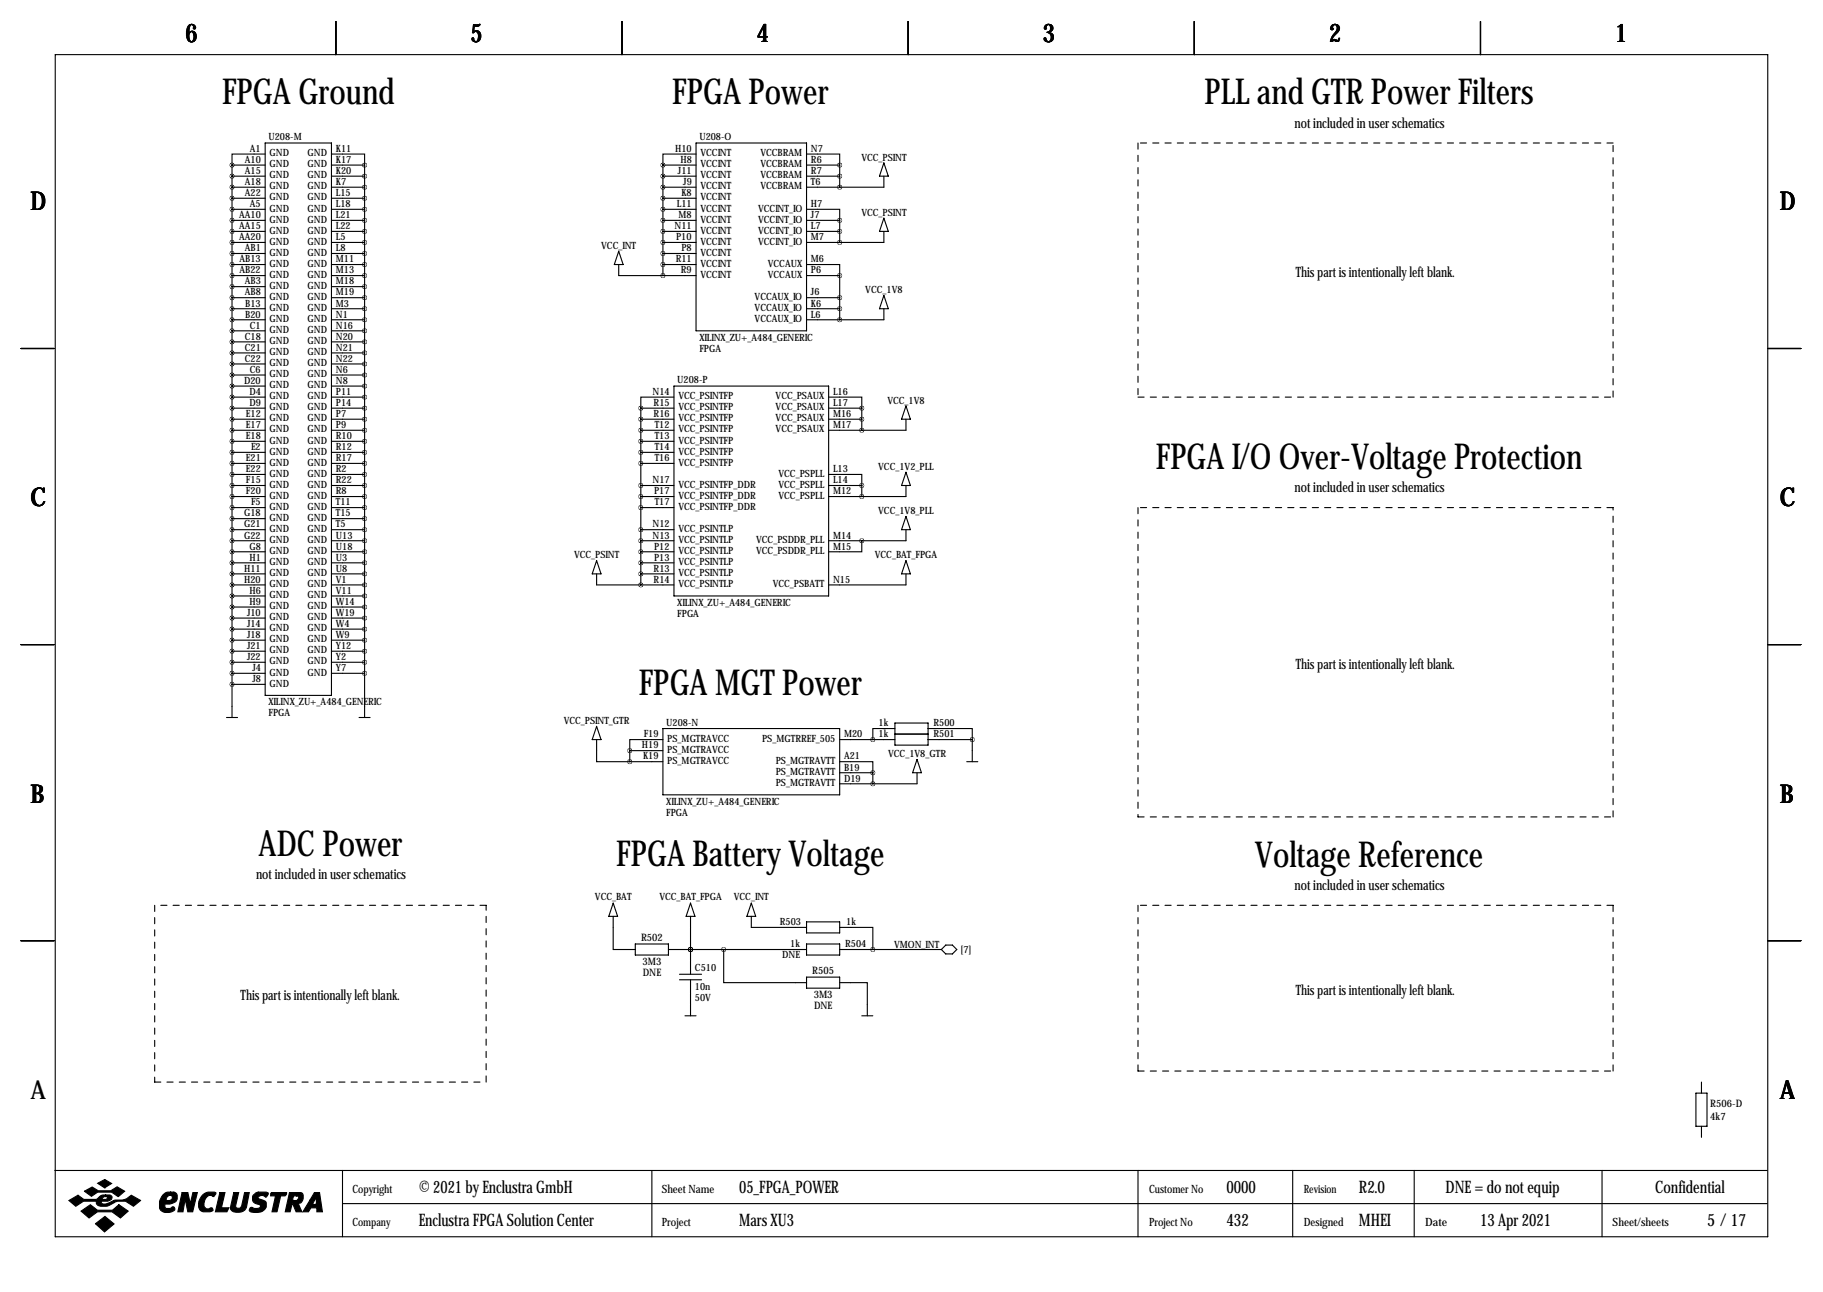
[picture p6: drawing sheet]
<svg xmlns="http://www.w3.org/2000/svg" width="419mm" height="297mm" viewBox="0 0 419 297" stroke-linecap="round" stroke-linejoin="round" font-family="sans-serif">
<g fill="none" stroke="#000" stroke-width=".25">
<path d="M12.7 12.6h393.7v271.7h-393.7zM77.2 4.9v7.7M143 4.9v7.7M208.8 4.9v7.7M274.6 4.9v7.7M340.4 4.9v7.7M53.3 38h7.7M53.3 38v127M61 35.4h-7.7v2.6M61 32.9h15.2v127h-15.2zM76.2 35.4h7.6v2.6M76.2 38h7.6"/>
<path d="M83.8 38v127M152.4 38h7.6M152.4 38v25.4M160 35.4h-7.6v2.6M160 32.9h25.4v43.2h-25.4zM185.4 35.4h7.6v2.6M185.4 38h7.6M193 38v5M203.2 37.5l1 3h-2zM53.3 40.5h7.7M53.3 43h7.7M53.3 45.6h7.7"/>
<path d="M53.3 48.1h7.7M53.3 50.7h7.7M53.3 53.2h7.7M53.3 55.7h7.7M53.3 58.3h7.7M76.2 40.5h7.6M76.2 43h7.6M76.2 45.6h7.6M76.2 48.1h7.6M76.2 50.7h7.6M76.2 53.2h7.6M76.2 55.7h7.6"/>
<path d="M76.2 58.3h7.6M142.2 57.8l1.1 3h-2.1zM152.4 40.5h7.6M152.4 43h7.6M152.4 45.6h7.6M152.4 48.1h7.6M152.4 50.7h7.6M152.4 53.2h7.6M152.4 55.7h7.6M152.4 58.3h7.6M185.4 48.1h7.6v2.6M185.4 40.5h7.6"/>
<path d="M185.4 50.7h7.6M185.4 53.2h7.6M193 50.7v5M203.2 40.5v2.5h-17.8M203.2 50.2l1 3h-2zM203.2 53.2v2.5h-17.8M53.3 60.8h7.7M53.3 63.4h7.7M53.3 65.9h7.7M53.3 68.4h7.7M53.3 71h7.7M53.3 73.5h7.7"/>
<path d="M53.3 76.1h7.7M53.3 78.6h7.7M76.2 60.8h7.6M76.2 63.4h7.6M76.2 65.9h7.6M76.2 68.4h7.6M76.2 71h7.6M76.2 73.5h7.6M76.2 76.1h7.6M76.2 78.6h7.6M142.2 60.8v2.6h17.8M152.4 60.8h7.6"/>
<path d="M185.4 60.8h7.6v2.6M185.4 63.4h7.6M185.4 68.4h7.6M185.4 71h7.6M193 63.4v10.1M203.2 67.9l1 3.1h-2zM203.2 71v2.5h-17.8M4.8 80.1h7.6M53.3 81.1h7.7M53.3 83.7h7.7M53.3 86.2h7.7M53.3 88.8h7.7"/>
<path d="M53.3 91.3h7.7M53.3 93.8h7.7M53.3 96.4h7.7M53.3 98.9h7.7M76.2 81.1h7.6M76.2 83.7h7.6M76.2 86.2h7.6M76.2 88.8h7.6M76.2 91.3h7.6M76.2 93.8h7.6M76.2 96.4h7.6M76.2 98.9h7.6"/>
<path d="M147.3 93.8h7.6M147.3 96.4h7.6M147.3 98.9h7.6M147.3 93.8v40.7M154.9 91.3h-7.6v2.5M154.9 88.8h35.6v48.2h-35.6zM190.5 91.3h7.6v2.5M190.5 93.8h7.6M190.5 96.4h7.6M198.1 93.8v5.1M208.3 93.3l1 3.1h-2zM208.3 96.4v2.5h-17.8"/>
<path d="M406.4 80.1h7.6M53.3 101.5h7.7M53.3 104h7.7M53.3 106.5h7.7M53.3 109.1h7.7M53.3 111.6h7.7M53.3 114.2h7.7M53.3 116.7h7.7M53.3 119.2h7.7M76.2 101.5h7.6M76.2 104h7.6M76.2 106.5h7.6"/>
<path d="M76.2 109.1h7.6M76.2 111.6h7.6M76.2 114.2h7.6M76.2 116.7h7.6M76.2 119.2h7.6M147.3 101.5h7.6M147.3 104h7.6M147.3 106.5h7.6M147.3 111.6h7.6M147.3 114.2h7.6M147.3 116.7h7.6M190.5 109.1h7.6v2.5"/>
<path d="M190.5 111.6h7.6M198.1 111.6v2.6M208.3 108.6l1 3h-2zM208.3 111.6v2.6h-17.8M208.3 118.7l1 3.1h-2zM53.3 121.8h7.7M53.3 124.3h7.7M53.3 126.9h7.7M53.3 129.4h7.7M53.3 131.9h7.7M53.3 134.5h7.7M53.3 137h7.7"/>
<path d="M53.3 139.6h7.7M76.2 121.8h7.6M76.2 124.3h7.6M76.2 126.9h7.6M76.2 129.4h7.6M76.2 131.9h7.6M76.2 134.5h7.6M76.2 137h7.6M76.2 139.6h7.6M137.2 128.9l1 3h-2.1zM137.2 131.9v2.6h17.7M147.3 121.8h7.6"/>
<path d="M147.3 124.3h7.6M147.3 126.9h7.6M147.3 129.4h7.6M147.3 131.9h7.6M198.1 124.3v2.6h-7.6M208.3 121.8v2.5h-17.8M208.3 128.9l1 3h-2zM208.3 131.9v2.6h-17.8M4.8 148.2h7.6M53.3 142.1h7.7M53.3 144.6h7.7M53.3 147.2h7.7"/>
<path d="M53.3 149.7h7.7M53.3 152.3h7.7M53.3 154.8h7.7M53.3 157.3h7.7M76.2 142.1h7.6M76.2 144.6h7.6M76.2 147.2h7.6M76.2 149.7h7.6M76.2 152.3h7.6M76.2 154.8h7.6M406.4 148.2h7.6M52.1 165h2.5"/>
<path d="M82.5 165h2.6M137.2 170v5.1h7.6M137.2 167l1 3h-2.1zM144.8 172.6h7.6M144.8 175.1h7.6M144.8 172.6v2.5M152.4 170h-7.6v2.6M152.4 167.5h40.6v15.2h-40.6zM193 175.1h7.7v2.6M193 170h12.7M193 177.7h7.7M200.7 177.7v2.5"/>
<path d="M205.7 167.5h-5v2.5M205.7 166.2h7.7v5.1h-7.7zM205.7 168.8h7.7M210.8 174.6l1 3.1h-2zM210.8 177.7v2.5h-17.8M213.4 167.5h10.1v2.5M213.4 170h10.1M222.2 175.1h2.6M223.5 170v5.1M4.8 216.3h7.6M141 210.7v7.6h5M141 207.6l1 3.1h-2z"/>
<path d="M146 217h7.7v2.6h-7.7zM153.7 218.3h31.7M158.7 218.3h.1M158.7 210.7v13.3M158.7 207.6l1.1 3.1h-2.1zM166.4 218.3v7.6h19M172.7 210.7v2.5h12.7M172.7 207.6l1 3.1h-2zM185.4 211.9h7.6v2.6h-7.6zM185.4 217h7.6v2.6h-7.6zM193 213.2h7.7v5.1M193 218.3h23.4"/>
<path d="M217.4 217.3h1.5l1.1 1-1.1 1h-1.5l-1-1zM406.4 216.3h7.6M156.2 224h5.1M156.2 225.3h5.1M157.5 233.5h2.5M158.7 225.3v8.2M185.4 224.6h7.6v2.6h-7.6zM193 225.9h6.4v7.6M198.1 233.5h2.6M389.9 251.3h2.5v7.6h-2.5zM391.2 248.8v2.5M391.2 258.9v2.6"/>
<path d="M12.6 269.1h393.7M78.7 269.1v15.2M78.7 276.7h327.6M149.9 269.1v15.2M261.6 269.1v15.2M297.2 269.1v15.2M325.1 269.1v15.2M368.3 269.1v15.2"/>
</g>
<g fill="#000" stroke="#000" stroke-width=".25">
<path d="M15.8 276l2.1-1.2 1.4 1h2.8l.3-.2a1.77 1.77 0 0 1 1.9-.9v.4l-.6 .2-.2 .5h.9l.3-.6-.4-.1v-.4h.9a.59 .59 0 0 1 .6 .7l-.2 .4-.8 .4h-1.4l-.1 .1 .1 .4a3.2 3.2 0 0 0 2.7-.7l.3-.1a4 4 0 0 0 3.8-1.1l2.1 1.2-1.6 1.3a4 4 0 0 0-5.5-.2 2.66 2.66 0 0 1-2.9-.2l-.1-.7h-3l-1.8 1.1zM19.4 273.9l1.8-1 1.4 .9h2.9l1.4-.9 1.8 1-1.5 1.2-1.5-1h-3.2l-1.5 .9zM22.5 272l1.6-.8 1.6 .9-1.6 1zM18.6 278.4l2.2-1.4 1.6 1.2h3.5l1.4-1.2 2.2 1.4-1.8 1.6-1.9-1.4h-3.4l-1.9 1.4zM37.4 274.7a1.75 1.75 0 0 1 1.8-.6v.7a.82 .82 0 0 0-.8 1.2h.6a.6 .6 0 0 0 .6-.5 .6 .6 0 0 0-.4-.7v-.7h.8l.5 .3a1.61 1.61 0 0 1 0 1.7 1.61 1.61 0 0 1-1.5 .7h-1v.9l.2 .1h.9l.7-.4 .4 .4a1.06 1.06 0 0 1-1.3 1 1.82 1.82 0 0 1-2.2-1.1 3.5 3.5 0 0 1 .7-3zM41.9 274.2h1.3l.5 2.6 .6-2.6h1.1l-1.1 4.4h-1.1l-.6-2.9-.5 2.9h-1.2zM46.7 274.6a2.78 2.78 0 0 1 2.9-.4l-.4 .9a1.32 1.32 0 0 0-2.1 .8l-.2 .8a.98 .98 0 0 0 1.1 1.2 .55 .55 0 0 1 .6-.2 .55 .55 0 0 1 .4 .6l-.7 .3-1.8-.1a1.79 1.79 0 0 1-.8-2.3zM50.5 274.2h1.2l-.8 3.5h1.7l-.4 .9h-2.7zM53.7 274.2h1.2l-.7 3.1a.73 .73 0 0 0 .7 .5 .73 .73 0 0 0 .7-.6l.6-3h1.1l-.7 3.4a2.28 2.28 0 0 1-3.6 .4v-.4zM58.3 274.7l.8-.6h2.1l.5 .2v.2l-.6 .7a.96 .96 0 0 0-1-.4 .96 .96 0 0 0-.8 .6l1.7 .8a1.71 1.71 0 0 1-.1 1.8 1.71 1.71 0 0 1-1.7 .8l-1.4-.2a.51 .51 0 0 1-.4-.7 .51 .51 0 0 1 .8-.2l1 .1a.52 .52 0 0 0 .6-.2 .52 .52 0 0 0-.2-.7 1.39 1.39 0 0 1-1.4-.6 1.39 1.39 0 0 1 .1-1.6zM62.2 274.4l.2-.2h3.5l-.1 .4-.3 .3h-1l-.8 3.7h-1.2l.8-3.7h-1.1zM66.5 274.2h1.7v.7h-.7l-.2 1.1h.9l.3-.3a.44 .44 0 0 0 .1-.5 .44 .44 0 0 0-.4-.3v-.7h1l.3 .2 .2 .3v.9a1.03 1.03 0 0 1-1.2 1l.9 2h-1.3l-.8-1.8h-.1l-.5 1.8h-1.1z"/>
<path d="M72.3 274.2h1.2l.6 4.4h-1.3v-.9h-1.3l-.6 .9h-1.3l1.7-2.7h1l-.4 .8 .2 .2h.4l.2-.2v-1.5l-.4 .7h-1zM21.9 281.3l2.2-1.6 2.1 1.7-2.2 1.8z"/>
</g>
<g fill="none" stroke="#000" stroke-width=".25" stroke-dasharray="1.4 1.4">
<path d="M261.6 32.9v58.4M370.8 32.9h-109.2M261.6 91.3h109.2M370.8 91.3v-58.4M261.6 116.7v71.1M370.8 116.7h-109.2M261.6 187.8h109.2M370.8 187.8v-71.1M35.6 208.1v40.7M111.8 208.1h-76.2M261.6 208.1v38.1M370.8 208.1h-109.2"/>
<path d="M35.6 248.8h76.2M111.8 248.8v-40.7M261.6 246.2h109.2M370.8 246.2v-38.1"/>
</g>
<path d="M53.3 154.8a.05 .05 0 0 0 .1 0 .05 .05 0 0 0-.1 0zM53.3 152.3a.05 .05 0 0 0 .1 0 .05 .05 0 0 0-.1 0zM53.3 149.7a.05 .05 0 0 0 .1 0 .05 .05 0 0 0-.1 0zM53.3 147.2a.05 .05 0 0 0 .1 0 .05 .05 0 0 0-.1 0zM53.3 157.3a.05 .05 0 0 0 .1 0 .05 .05 0 0 0-.1 0zM53.3 134.5a.05 .05 0 0 0 .1 0 .05 .05 0 0 0-.1 0zM53.3 131.9a.05 .05 0 0 0 .1 0 .05 .05 0 0 0-.1 0zM53.3 144.6a.05 .05 0 0 0 .1 0 .05 .05 0 0 0-.1 0zM53.3 142.1a.05 .05 0 0 0 .1 0 .05 .05 0 0 0-.1 0zM53.3 139.6a.05 .05 0 0 0 .1 0 .05 .05 0 0 0-.1 0zM53.3 137a.05 .05 0 0 0 .1 0 .05 .05 0 0 0-.1 0zM53.3 119.2a.05 .05 0 0 0 .1 0 .05 .05 0 0 0-.1 0zM53.3 116.7a.05 .05 0 0 0 .1 0 .05 .05 0 0 0-.1 0zM53.3 114.2a.05 .05 0 0 0 .1 0 .05 .05 0 0 0-.1 0zM53.3 111.6a.05 .05 0 0 0 .1 0 .05 .05 0 0 0-.1 0zM53.3 126.9a.05 .05 0 0 0 .1 0 .05 .05 0 0 0-.1 0zM53.3 124.3a.05 .05 0 0 0 .1 0 .05 .05 0 0 0-.1 0zM53.3 121.8a.05 .05 0 0 0 .1 0 .05 .05 0 0 0-.1 0zM53.3 98.9a.05 .05 0 0 0 .1 0 .05 .05 0 0 0-.1 0zM53.3 96.4a.05 .05 0 0 0 .1 0 .05 .05 0 0 0-.1 0zM53.3 93.8a.05 .05 0 0 0 .1 0 .05 .05 0 0 0-.1 0zM53.3 91.3a.05 .05 0 0 0 .1 0 .05 .05 0 0 0-.1 0zM53.3 109.1a.05 .05 0 0 0 .1 0 .05 .05 0 0 0-.1 0zM53.3 106.5a.05 .05 0 0 0 .1 0 .05 .05 0 0 0-.1 0zM53.3 104a.05 .05 0 0 0 .1 0 .05 .05 0 0 0-.1 0zM53.3 101.5a.05 .05 0 0 0 .1 0 .05 .05 0 0 0-.1 0zM53.3 78.6a.05 .05 0 0 0 .1 0 .05 .05 0 0 0-.1 0zM53.3 76.1a.05 .05 0 0 0 .1 0 .05 .05 0 0 0-.1 0zM53.3 88.8a.05 .05 0 0 0 .1 0 .05 .05 0 0 0-.1 0zM53.3 86.2a.05 .05 0 0 0 .1 0 .05 .05 0 0 0-.1 0zM53.3 83.7a.05 .05 0 0 0 .1 0 .05 .05 0 0 0-.1 0zM53.3 81.1a.05 .05 0 0 0 .1 0 .05 .05 0 0 0-.1 0zM53.3 129.4a.05 .05 0 0 0 .1 0 .05 .05 0 0 0-.1 0zM53.3 73.5a.05 .05 0 0 0 .1 0 .05 .05 0 0 0-.1 0zM53.3 71a.05 .05 0 0 0 .1 0 .05 .05 0 0 0-.1 0zM53.3 68.4a.05 .05 0 0 0 .1 0 .05 .05 0 0 0-.1 0zM53.3 65.9a.05 .05 0 0 0 .1 0 .05 .05 0 0 0-.1 0zM53.3 63.4a.05 .05 0 0 0 .1 0 .05 .05 0 0 0-.1 0zM53.3 60.8a.05 .05 0 0 0 .1 0 .05 .05 0 0 0-.1 0zM53.3 58.3a.05 .05 0 0 0 .1 0 .05 .05 0 0 0-.1 0zM53.3 55.7a.05 .05 0 0 0 .1 0 .05 .05 0 0 0-.1 0zM53.3 53.2a.05 .05 0 0 0 .1 0 .05 .05 0 0 0-.1 0zM53.3 50.7a.05 .05 0 0 0 .1 0 .05 .05 0 0 0-.1 0zM53.3 48.1a.05 .05 0 0 0 .1 0 .05 .05 0 0 0-.1 0zM53.3 45.6a.05 .05 0 0 0 .1 0 .05 .05 0 0 0-.1 0zM53.3 43a.05 .05 0 0 0 .1 0 .05 .05 0 0 0-.1 0zM53.3 40.5a.05 .05 0 0 0 .1 0 .05 .05 0 0 0-.1 0zM53.3 38a.05 .05 0 0 0 .1 0 .05 .05 0 0 0-.1 0zM83.8 91.3a.05 .05 0 0 0 .1 0 .05 .05 0 0 0-.1 0zM83.8 88.8a.05 .05 0 0 0 .1 0 .05 .05 0 0 0-.1 0zM83.8 86.2a.05 .05 0 0 0 .1 0 .05 .05 0 0 0-.1 0zM83.8 83.7a.05 .05 0 0 0 .1 0 .05 .05 0 0 0-.1 0zM83.8 101.5a.05 .05 0 0 0 .1 0 .05 .05 0 0 0-.1 0zM83.8 98.9a.05 .05 0 0 0 .1 0 .05 .05 0 0 0-.1 0zM83.8 96.4a.05 .05 0 0 0 .1 0 .05 .05 0 0 0-.1 0zM83.8 93.8a.05 .05 0 0 0 .1 0 .05 .05 0 0 0-.1 0zM83.8 111.6a.05 .05 0 0 0 .1 0 .05 .05 0 0 0-.1 0zM83.8 109.1a.05 .05 0 0 0 .1 0 .05 .05 0 0 0-.1 0zM83.8 106.5a.05 .05 0 0 0 .1 0 .05 .05 0 0 0-.1 0zM83.8 104a.05 .05 0 0 0 .1 0 .05 .05 0 0 0-.1 0zM83.8 121.8a.05 .05 0 0 0 .1 0 .05 .05 0 0 0-.1 0zM83.8 119.2a.05 .05 0 0 0 .1 0 .05 .05 0 0 0-.1 0zM83.8 116.7a.05 .05 0 0 0 .1 0 .05 .05 0 0 0-.1 0zM83.8 114.2a.05 .05 0 0 0 .1 0 .05 .05 0 0 0-.1 0zM83.8 124.3a.05 .05 0 0 0 .1 0 .05 .05 0 0 0-.1 0zM83.8 126.9a.05 .05 0 0 0 .1 0 .05 .05 0 0 0-.1 0zM83.8 139.6a.05 .05 0 0 0 .1 0 .05 .05 0 0 0-.1 0zM83.8 137a.05 .05 0 0 0 .1 0 .05 .05 0 0 0-.1 0zM83.8 134.5a.05 .05 0 0 0 .1 0 .05 .05 0 0 0-.1 0zM83.8 131.9a.05 .05 0 0 0 .1 0 .05 .05 0 0 0-.1 0zM83.8 149.7a.05 .05 0 0 0 .1 0 .05 .05 0 0 0-.1 0zM83.8 147.2a.05 .05 0 0 0 .1 0 .05 .05 0 0 0-.1 0zM83.8 144.6a.05 .05 0 0 0 .1 0 .05 .05 0 0 0-.1 0zM83.8 142.1a.05 .05 0 0 0 .1 0 .05 .05 0 0 0-.1 0zM83.8 154.8a.05 .05 0 0 0 .1 0 .05 .05 0 0 0-.1 0zM83.8 152.3a.05 .05 0 0 0 .1 0 .05 .05 0 0 0-.1 0zM83.8 129.4a.05 .05 0 0 0 .1 0 .05 .05 0 0 0-.1 0zM83.8 81.1a.05 .05 0 0 0 .1 0 .05 .05 0 0 0-.1 0zM83.8 38a.05 .05 0 0 0 .1 0 .05 .05 0 0 0-.1 0zM83.8 40.5a.05 .05 0 0 0 .1 0 .05 .05 0 0 0-.1 0zM83.8 43a.05 .05 0 0 0 .1 0 .05 .05 0 0 0-.1 0zM83.8 45.6a.05 .05 0 0 0 .1 0 .05 .05 0 0 0-.1 0zM83.8 48.1a.05 .05 0 0 0 .1 0 .05 .05 0 0 0-.1 0zM83.8 50.7a.05 .05 0 0 0 .1 0 .05 .05 0 0 0-.1 0zM83.8 53.2a.05 .05 0 0 0 .1 0 .05 .05 0 0 0-.1 0zM83.8 55.7a.05 .05 0 0 0 .1 0 .05 .05 0 0 0-.1 0zM83.8 58.3a.05 .05 0 0 0 .1 0 .05 .05 0 0 0-.1 0zM83.8 60.8a.05 .05 0 0 0 .1 0 .05 .05 0 0 0-.1 0zM83.8 63.4a.05 .05 0 0 0 .1 0 .05 .05 0 0 0-.1 0zM83.8 65.9a.05 .05 0 0 0 .1 0 .05 .05 0 0 0-.1 0zM83.8 68.4a.05 .05 0 0 0 .1 0 .05 .05 0 0 0-.1 0zM83.8 71a.05 .05 0 0 0 .1 0 .05 .05 0 0 0-.1 0zM83.8 73.5a.05 .05 0 0 0 .1 0 .05 .05 0 0 0-.1 0zM83.8 76.1a.05 .05 0 0 0 .1 0 .05 .05 0 0 0-.1 0zM83.8 78.6a.05 .05 0 0 0 .1 0 .05 .05 0 0 0-.1 0zM158.7 218.3a.05 .05 0 0 0 .1 0 .05 .05 0 0 0-.1 0zM193 71a.05 .05 0 0 0 .1 0 .05 .05 0 0 0-.1 0zM193 53.2a.05 .05 0 0 0 .1 0 .05 .05 0 0 0-.1 0zM193 40.5a.05 .05 0 0 0 .1 0 .05 .05 0 0 0-.1 0zM193 38a.05 .05 0 0 0 .1 0 .05 .05 0 0 0-.1 0zM193 50.7a.05 .05 0 0 0 .1 0 .05 .05 0 0 0-.1 0zM193 43a.05 .05 0 0 0 .1 0 .05 .05 0 0 0-.1 0zM193 63.4a.05 .05 0 0 0 .1 0 .05 .05 0 0 0-.1 0zM193 68.4a.05 .05 0 0 0 .1 0 .05 .05 0 0 0-.1 0zM200.6 177.7a.05 .05 0 0 0 .1 0 .05 .05 0 0 0-.1 0zM144.7 172.6a.05 .05 0 0 0 .1 0 .05 .05 0 0 0-.1 0zM144.7 175.1a.05 .05 0 0 0 .1 0 .05 .05 0 0 0-.1 0zM158.7 218.3a.05 .05 0 0 0 .1 0 .05 .05 0 0 0-.1 0zM166.3 218.3a.05 .05 0 0 0 .1 0 .05 .05 0 0 0-.1 0zM200.6 170a.05 .05 0 0 0 .1 0 .05 .05 0 0 0-.1 0zM200.6 180.2a.05 .05 0 0 0 .1 0 .05 .05 0 0 0-.1 0zM223.5 170a.05 .05 0 0 0 .1 0 .05 .05 0 0 0-.1 0zM193 73.5a.05 .05 0 0 0 .1 0 .05 .05 0 0 0-.1 0zM193 55.7a.05 .05 0 0 0 .1 0 .05 .05 0 0 0-.1 0zM198.1 96.4a.05 .05 0 0 0 .1 0 .05 .05 0 0 0-.1 0zM198.1 93.8a.05 .05 0 0 0 .1 0 .05 .05 0 0 0-.1 0zM198.1 98.9a.05 .05 0 0 0 .1 0 .05 .05 0 0 0-.1 0zM198.1 111.6a.05 .05 0 0 0 .1 0 .05 .05 0 0 0-.1 0zM198.1 114.2a.05 .05 0 0 0 .1 0 .05 .05 0 0 0-.1 0zM198.1 124.3a.05 .05 0 0 0 .1 0 .05 .05 0 0 0-.1 0zM147.3 131.9a.05 .05 0 0 0 .1 0 .05 .05 0 0 0-.1 0zM147.3 129.4a.05 .05 0 0 0 .1 0 .05 .05 0 0 0-.1 0zM147.3 126.9a.05 .05 0 0 0 .1 0 .05 .05 0 0 0-.1 0zM147.3 124.3a.05 .05 0 0 0 .1 0 .05 .05 0 0 0-.1 0zM147.3 114.2a.05 .05 0 0 0 .1 0 .05 .05 0 0 0-.1 0zM147.3 111.6a.05 .05 0 0 0 .1 0 .05 .05 0 0 0-.1 0zM147.3 106.5a.05 .05 0 0 0 .1 0 .05 .05 0 0 0-.1 0zM147.3 104a.05 .05 0 0 0 .1 0 .05 .05 0 0 0-.1 0zM147.3 101.5a.05 .05 0 0 0 .1 0 .05 .05 0 0 0-.1 0zM147.3 98.9a.05 .05 0 0 0 .1 0 .05 .05 0 0 0-.1 0zM147.3 96.4a.05 .05 0 0 0 .1 0 .05 .05 0 0 0-.1 0zM147.3 93.8a.05 .05 0 0 0 .1 0 .05 .05 0 0 0-.1 0zM200.6 218.3a.05 .05 0 0 0 .1 0 .05 .05 0 0 0-.1 0zM147.3 134.5a.05 .05 0 0 0 .1 0 .05 .05 0 0 0-.1 0zM147.3 121.8a.05 .05 0 0 0 .1 0 .05 .05 0 0 0-.1 0zM147.3 116.7a.05 .05 0 0 0 .1 0 .05 .05 0 0 0-.1 0z" fill="#000" stroke="#000" stroke-width="1"/>
<g font-size="8.2">
<text x="51.1" y="24">FPGA Ground</text>
<text x="154.5" y="24">FPGA Power</text>
<text x="276.9" y="24">PLL and GTR Power Filters</text>
<text x="265.7" y="107.8">FPGA I/O Over-Voltage Protection</text>
<text x="146.9" y="159.9">FPGA MGT Power</text>
<text x="59.4" y="196.7">ADC Power</text>
<text x="141.7" y="199">FPGA Battery Voltage</text>
<text x="288.5" y="199.2">Voltage Reference</text>
</g>
<g font-size="5.9">
<text x="42.7" y="9.8">6</text>
<text x="108.2" y="9.8">5</text>
<text x="174" y="9.8">4</text>
<text x="239.8" y="9.8">3</text>
<text x="305.6" y="9.8">2</text>
<text x="371.3" y="9.8">1</text>
<text x="7" y="48.4">D</text>
<text x="409.2" y="48.4">D</text>
<text x="7" y="116.4">C</text>
<text x="409.2" y="116.4">C</text>
<text x="7" y="184.5">B</text>
<text x="409.2" y="184.5">B</text>
<text x="7" y="252.6">A</text>
<text x="409.2" y="252.6">A</text>
</g>
<g font-size="4">
<text x="96.3" y="274.2">© 2021 by Enclustra GmbH</text>
<text x="169.9" y="274.2">05_FPGA_POWER</text>
<text x="281.9" y="274.2">0000</text>
<text x="312.4" y="274.2">R2.0</text>
<text x="332.3" y="274.2">DNE = do not equip</text>
<text x="380.5" y="274.2">Confidential</text>
<text x="96.3" y="281.8">Enclustra FPGA Solution Center</text>
<text x="169.9" y="281.8">Mars XU3</text>
<text x="281.9" y="281.8">432</text>
<text x="312.4" y="281.8">MHEI</text>
<text x="340.3" y="281.8">13 Apr 2021</text>
<text x="392.5" y="281.8">5 / 17</text>
</g>
<g font-size="3.3">
<text x="297.6" y="29.3">not included in user schematics</text>
<text x="297.9" y="63.6">This part is intentionally left blank.</text>
<text x="297.6" y="113.1">not included in user schematics</text>
<text x="297.9" y="153.8">This part is intentionally left blank.</text>
<text x="58.9" y="202">not included in user schematics</text>
<text x="297.6" y="204.6">not included in user schematics</text>
<text x="55.3" y="230">This part is intentionally left blank.</text>
<text x="297.9" y="228.7">This part is intentionally left blank.</text>
</g>
<g font-size="2.6">
<text x="81" y="274.2">Copyright</text>
<text x="152.1" y="274.2">Sheet Name</text>
<text x="264.2" y="274.2">Customer No</text>
<text x="299.7" y="274.2">Revision</text>
<text x="81" y="281.8">Company</text>
<text x="152.1" y="281.8">Project</text>
<text x="264.2" y="281.8">Project No</text>
<text x="299.7" y="281.8">Designed</text>
<text x="327.7" y="281.8">Date</text>
<text x="370.7" y="281.8">Sheet/sheets</text>
</g>
<g font-size="2.4">
<text x="147.4" y="216.3">R502</text>
<text x="147.7" y="221.9">3M3</text>
<text x="147.8" y="224.5">DNE</text>
<text x="186.7" y="223.9">R505</text>
<text x="187.1" y="229.5">3M3</text>
<text x="187.1" y="232.1">DNE</text>
<text x="393.2" y="254.6">R506-D</text>
<text x="393.2" y="257.5">4k7</text>
</g>
<g font-size="2.3">
<text x="57.5" y="34.9">A1</text>
<text x="61.7" y="32.1">U208-M</text>
<text x="62" y="35.9">GND</text>
<text x="70.7" y="35.9">GND</text>
<text x="77.2" y="34.9">K11</text>
<text x="155.2" y="34.9">H10</text>
<text x="160.8" y="32.1">U208-O</text>
<text x="161" y="35.9">VCCINT</text>
<text x="174.8" y="35.9">VCCBRAM</text>
<text x="186.4" y="34.9">N7</text>
<text x="56.3" y="37.5">A10</text>
<text x="56.3" y="40">A15</text>
<text x="62" y="38.5">GND</text>
<text x="62" y="41">GND</text>
<text x="70.7" y="38.5">GND</text>
<text x="70.7" y="41">GND</text>
<text x="77.2" y="37.5">K17</text>
<text x="77.2" y="40">K20</text>
<text x="155.9" y="40">J11</text>
<text x="156.4" y="37.5">H8</text>
<text x="161" y="38.5">VCCINT</text>
<text x="161" y="41">VCCINT</text>
<text x="174.8" y="38.5">VCCBRAM</text>
<text x="174.8" y="41">VCCBRAM</text>
<text x="186.4" y="37.5">R6</text>
<text x="186.4" y="40">R7</text>
<text x="198" y="36.9">VCC_PSINT</text>
<text x="56.3" y="42.5">A18</text>
<text x="56.3" y="45.1">A22</text>
<text x="57.5" y="47.6">A5</text>
<text x="62" y="43.6">GND</text>
<text x="62" y="46.1">GND</text>
<text x="70.7" y="43.6">GND</text>
<text x="70.7" y="46.1">GND</text>
<text x="77.2" y="42.5">K7</text>
<text x="77.2" y="45.1">L15</text>
<text x="77.2" y="47.6">L18</text>
<text x="155.6" y="47.6">L11</text>
<text x="156.7" y="45.1">K8</text>
<text x="157.1" y="42.5">J9</text>
<text x="161" y="43.6">VCCINT</text>
<text x="161" y="46.1">VCCINT</text>
<text x="174.8" y="43.6">VCCBRAM</text>
<text x="186.4" y="42.5">T6</text>
<text x="186.4" y="47.6">H7</text>
<text x="55" y="50.2">AA10</text>
<text x="55" y="52.7">AA15</text>
<text x="62" y="48.6">GND</text>
<text x="62" y="51.2">GND</text>
<text x="62" y="53.7">GND</text>
<text x="70.7" y="48.6">GND</text>
<text x="70.7" y="51.2">GND</text>
<text x="70.7" y="53.7">GND</text>
<text x="77.2" y="50.2">L21</text>
<text x="77.2" y="52.7">L22</text>
<text x="155.1" y="52.7">N11</text>
<text x="156" y="50.2">M8</text>
<text x="161" y="48.6">VCCINT</text>
<text x="161" y="51.2">VCCINT</text>
<text x="161" y="53.7">VCCINT</text>
<text x="174.3" y="48.6">VCCINT_IO</text>
<text x="174.3" y="51.2">VCCINT_IO</text>
<text x="174.3" y="53.7">VCCINT_IO</text>
<text x="186.4" y="50.2">J7</text>
<text x="186.4" y="52.7">L7</text>
<text x="198" y="49.6">VCC_PSINT</text>
<text x="55" y="55.2">AA20</text>
<text x="56.3" y="57.8">AB1</text>
<text x="62" y="56.3">GND</text>
<text x="62" y="58.8">GND</text>
<text x="70.7" y="56.3">GND</text>
<text x="70.7" y="58.8">GND</text>
<text x="77.2" y="55.2">L5</text>
<text x="77.2" y="57.8">L8</text>
<text x="138.2" y="57.3">VCC_INT</text>
<text x="155.4" y="55.2">P10</text>
<text x="156.7" y="57.8">P8</text>
<text x="161" y="56.3">VCCINT</text>
<text x="161" y="58.8">VCCINT</text>
<text x="174.3" y="56.3">VCCINT_IO</text>
<text x="186.4" y="55.2">M7</text>
<text x="55.1" y="60.3">AB13</text>
<text x="55.1" y="62.9">AB22</text>
<text x="56.3" y="65.4">AB3</text>
<text x="62" y="61.3">GND</text>
<text x="62" y="63.9">GND</text>
<text x="70.7" y="61.3">GND</text>
<text x="70.7" y="63.9">GND</text>
<text x="77.2" y="60.3">M11</text>
<text x="77.2" y="62.9">M13</text>
<text x="77.2" y="65.4">M18</text>
<text x="155.3" y="60.3">R11</text>
<text x="156.5" y="62.9">R9</text>
<text x="161" y="61.3">VCCINT</text>
<text x="161" y="63.9">VCCINT</text>
<text x="176.5" y="61.3">VCCAUX</text>
<text x="176.5" y="63.9">VCCAUX</text>
<text x="186.4" y="60.3">M6</text>
<text x="186.4" y="62.9">P6</text>
<text x="56.3" y="67.9">AB8</text>
<text x="56.4" y="70.5">B13</text>
<text x="62" y="66.4">GND</text>
<text x="62" y="69">GND</text>
<text x="62" y="71.5">GND</text>
<text x="70.7" y="66.4">GND</text>
<text x="70.7" y="69">GND</text>
<text x="70.7" y="71.5">GND</text>
<text x="77.2" y="67.9">M19</text>
<text x="77.2" y="70.5">M3</text>
<text x="173.5" y="69">VCCAUX_IO</text>
<text x="173.5" y="71.5">VCCAUX_IO</text>
<text x="186.4" y="67.9">J6</text>
<text x="186.4" y="70.5">K6</text>
<text x="198.9" y="67.4">VCC_1V8</text>
<text x="56.4" y="73">B20</text>
<text x="57.5" y="75.6">C1</text>
<text x="62" y="74">GND</text>
<text x="62" y="76.6">GND</text>
<text x="70.7" y="74">GND</text>
<text x="70.7" y="76.6">GND</text>
<text x="77.2" y="73">N1</text>
<text x="77.2" y="75.6">N16</text>
<text x="173.5" y="74">VCCAUX_IO</text>
<text x="186.4" y="73">L6</text>
<text x="56.3" y="78.1">C18</text>
<text x="56.3" y="80.6">C21</text>
<text x="56.3" y="83.2">C22</text>
<text x="62" y="79.1">GND</text>
<text x="62" y="81.7">GND</text>
<text x="70.7" y="79.1">GND</text>
<text x="70.7" y="81.7">GND</text>
<text x="77.2" y="78.1">N20</text>
<text x="77.2" y="80.6">N21</text>
<text x="77.2" y="83.2">N22</text>
<text x="160.8" y="78.4">XILINX_ZU+_A484_GENERIC</text>
<text x="160.8" y="80.9">FPGA</text>
<text x="56.1" y="88.3">D20</text>
<text x="57.5" y="85.7">C6</text>
<text x="62" y="84.2">GND</text>
<text x="62" y="86.7">GND</text>
<text x="62" y="89.3">GND</text>
<text x="70.7" y="84.2">GND</text>
<text x="70.7" y="86.7">GND</text>
<text x="70.7" y="89.3">GND</text>
<text x="77.2" y="85.7">N6</text>
<text x="77.2" y="88.3">N8</text>
<text x="155.7" y="88">U208-P</text>
<text x="56.5" y="95.9">E12</text>
<text x="57.4" y="90.8">D4</text>
<text x="57.4" y="93.3">D9</text>
<text x="62" y="91.8">GND</text>
<text x="62" y="94.4">GND</text>
<text x="70.7" y="91.8">GND</text>
<text x="70.7" y="94.4">GND</text>
<text x="77.2" y="90.8">P11</text>
<text x="77.2" y="93.3">P14</text>
<text x="77.2" y="95.9">P7</text>
<text x="150" y="90.8">N14</text>
<text x="150.3" y="93.3">R15</text>
<text x="150.3" y="95.9">R16</text>
<text x="156" y="91.8">VCC_PSINTFP</text>
<text x="156" y="94.4">VCC_PSINTFP</text>
<text x="178.3" y="91.8">VCC_PSAUX</text>
<text x="178.3" y="94.4">VCC_PSAUX</text>
<text x="191.5" y="90.8">L16</text>
<text x="191.5" y="93.3">L17</text>
<text x="191.5" y="95.9">M16</text>
<text x="204" y="92.8">VCC_1V8</text>
<text x="56.5" y="98.4">E17</text>
<text x="56.5" y="101">E18</text>
<text x="62" y="96.9">GND</text>
<text x="62" y="99.4">GND</text>
<text x="62" y="102">GND</text>
<text x="70.7" y="96.9">GND</text>
<text x="70.7" y="99.4">GND</text>
<text x="70.7" y="102">GND</text>
<text x="77.2" y="98.4">P9</text>
<text x="77.2" y="101">R10</text>
<text x="150.5" y="98.4">T12</text>
<text x="150.5" y="101">T13</text>
<text x="156" y="96.9">VCC_PSINTFP</text>
<text x="156" y="99.4">VCC_PSINTFP</text>
<text x="156" y="102">VCC_PSINTFP</text>
<text x="178.3" y="96.9">VCC_PSAUX</text>
<text x="178.3" y="99.4">VCC_PSAUX</text>
<text x="191.5" y="98.4">M17</text>
<text x="56.5" y="106">E21</text>
<text x="57.7" y="103.5">E2</text>
<text x="62" y="104.5">GND</text>
<text x="62" y="107.1">GND</text>
<text x="70.7" y="104.5">GND</text>
<text x="70.7" y="107.1">GND</text>
<text x="77.2" y="103.5">R12</text>
<text x="77.2" y="106">R17</text>
<text x="150.5" y="103.5">T14</text>
<text x="150.5" y="106">T16</text>
<text x="156" y="104.5">VCC_PSINTFP</text>
<text x="156" y="107.1">VCC_PSINTFP</text>
<text x="56.5" y="108.6">E22</text>
<text x="56.5" y="111.1">F15</text>
<text x="56.5" y="113.7">F20</text>
<text x="62" y="109.6">GND</text>
<text x="62" y="112.1">GND</text>
<text x="70.7" y="109.6">GND</text>
<text x="70.7" y="112.1">GND</text>
<text x="77.2" y="108.6">R2</text>
<text x="77.2" y="111.1">R22</text>
<text x="77.2" y="113.7">R8</text>
<text x="150" y="111.1">N17</text>
<text x="150.4" y="113.7">P17</text>
<text x="156" y="112.1">VCC_PSINTFP_DDR</text>
<text x="179" y="109.6">VCC_PSPLL</text>
<text x="179" y="112.1">VCC_PSPLL</text>
<text x="191.5" y="108.6">L13</text>
<text x="191.5" y="111.1">L14</text>
<text x="191.5" y="113.7">M12</text>
<text x="201.9" y="108.1">VCC_1V2_PLL</text>
<text x="56.1" y="118.7">G18</text>
<text x="57.7" y="116.2">F5</text>
<text x="62" y="114.7">GND</text>
<text x="62" y="117.2">GND</text>
<text x="62" y="119.8">GND</text>
<text x="70.7" y="114.7">GND</text>
<text x="70.7" y="117.2">GND</text>
<text x="70.7" y="119.8">GND</text>
<text x="77.2" y="116.2">T11</text>
<text x="77.2" y="118.7">T15</text>
<text x="150.5" y="116.2">T17</text>
<text x="156" y="114.7">VCC_PSINTFP_DDR</text>
<text x="156" y="117.2">VCC_PSINTFP_DDR</text>
<text x="179" y="114.7">VCC_PSPLL</text>
<text x="201.9" y="118.2">VCC_1V8_PLL</text>
<text x="56.1" y="121.3">G21</text>
<text x="56.1" y="123.8">G22</text>
<text x="62" y="122.3">GND</text>
<text x="62" y="124.8">GND</text>
<text x="70.7" y="122.3">GND</text>
<text x="70.7" y="124.8">GND</text>
<text x="77.2" y="121.3">T5</text>
<text x="77.2" y="123.8">U13</text>
<text x="150" y="121.3">N12</text>
<text x="150" y="123.8">N13</text>
<text x="156" y="122.3">VCC_PSINTLP</text>
<text x="156" y="124.8">VCC_PSINTLP</text>
<text x="173.8" y="124.8">VCC_PSDDR_PLL</text>
<text x="191.5" y="123.8">M14</text>
<text x="56.1" y="131.4">H11</text>
<text x="57.4" y="126.4">G8</text>
<text x="57.4" y="128.9">H1</text>
<text x="62" y="127.4">GND</text>
<text x="62" y="129.9">GND</text>
<text x="70.7" y="127.4">GND</text>
<text x="70.7" y="129.9">GND</text>
<text x="77.2" y="126.4">U18</text>
<text x="77.2" y="128.9">U3</text>
<text x="77.2" y="131.4">U8</text>
<text x="132" y="128.4">VCC_PSINT</text>
<text x="150.3" y="131.4">R13</text>
<text x="150.4" y="126.4">P12</text>
<text x="150.4" y="128.9">P13</text>
<text x="156" y="127.4">VCC_PSINTLP</text>
<text x="156" y="129.9">VCC_PSINTLP</text>
<text x="173.8" y="127.4">VCC_PSDDR_PLL</text>
<text x="191.5" y="126.4">M15</text>
<text x="201.1" y="128.4">VCC_BAT_FPGA</text>
<text x="56.1" y="134">H20</text>
<text x="57.4" y="136.5">H6</text>
<text x="62" y="132.5">GND</text>
<text x="62" y="135">GND</text>
<text x="62" y="137.5">GND</text>
<text x="70.7" y="132.5">GND</text>
<text x="70.7" y="135">GND</text>
<text x="70.7" y="137.5">GND</text>
<text x="77.2" y="134">V1</text>
<text x="77.2" y="136.5">V11</text>
<text x="150.3" y="134">R14</text>
<text x="156" y="132.5">VCC_PSINTLP</text>
<text x="156" y="135">VCC_PSINTLP</text>
<text x="177.6" y="135">VCC_PSBATT</text>
<text x="191.5" y="134">N15</text>
<text x="56.8" y="141.6">J10</text>
<text x="57.4" y="139.1">H9</text>
<text x="62" y="140.1">GND</text>
<text x="62" y="142.6">GND</text>
<text x="70.7" y="140.1">GND</text>
<text x="70.7" y="142.6">GND</text>
<text x="77.2" y="139.1">W14</text>
<text x="77.2" y="141.6">W19</text>
<text x="155.7" y="139.3">XILINX_ZU+_A484_GENERIC</text>
<text x="155.7" y="141.9">FPGA</text>
<text x="56.8" y="144.1">J14</text>
<text x="56.8" y="146.7">J18</text>
<text x="56.8" y="149.2">J21</text>
<text x="62" y="145.2">GND</text>
<text x="62" y="147.7">GND</text>
<text x="70.7" y="145.2">GND</text>
<text x="70.7" y="147.7">GND</text>
<text x="77.2" y="144.1">W4</text>
<text x="77.2" y="146.7">W9</text>
<text x="77.2" y="149.2">Y12</text>
<text x="56.8" y="151.8">J22</text>
<text x="58" y="154.3">J4</text>
<text x="62" y="150.2">GND</text>
<text x="62" y="152.8">GND</text>
<text x="62" y="155.3">GND</text>
<text x="70.7" y="150.2">GND</text>
<text x="70.7" y="152.8">GND</text>
<text x="70.7" y="155.3">GND</text>
<text x="77.2" y="151.8">Y2</text>
<text x="77.2" y="154.3">Y7</text>
<text x="58" y="156.8">J8</text>
<text x="62" y="157.9">GND</text>
<text x="61.7" y="162.2">XILINX_ZU+_A484_GENERIC</text>
<text x="61.7" y="164.7">FPGA</text>
<text x="129.6" y="166.5">VCC_PSINT_GTR</text>
<text x="153.2" y="167">U208-N</text>
<text x="202" y="167">1k</text>
<text x="214.6" y="167">R500</text>
<text x="147.6" y="172.1">H19</text>
<text x="148" y="169.5">F19</text>
<text x="153.4" y="170.6">PS_MGTRAVCC</text>
<text x="153.4" y="173.1">PS_MGTRAVCC</text>
<text x="175.2" y="170.6">PS_MGTRREF_505</text>
<text x="194.1" y="169.5">M20</text>
<text x="202" y="169.5">1k</text>
<text x="214.6" y="169.5">R501</text>
<text x="147.8" y="174.6">K19</text>
<text x="153.4" y="175.6">PS_MGTRAVCC</text>
<text x="178.4" y="175.6">PS_MGTRAVTT</text>
<text x="178.4" y="178.2">PS_MGTRAVTT</text>
<text x="194.1" y="174.6">A21</text>
<text x="194.1" y="177.2">B19</text>
<text x="194.1" y="179.7">D19</text>
<text x="204.2" y="174.1">VCC_1V8_GTR</text>
<text x="153.2" y="185">XILINX_ZU+_A484_GENERIC</text>
<text x="178.4" y="180.7">PS_MGTRAVTT</text>
<text x="153.2" y="187.6">FPGA</text>
<text x="136.8" y="206.9">VCC_BAT</text>
<text x="151.6" y="206.9">VCC_BAT_FPGA</text>
<text x="168.7" y="206.9">VCC_INT</text>
<text x="179.3" y="212.7">R503</text>
<text x="194.6" y="212.7">1k</text>
<text x="179.8" y="220.3">DNE</text>
<text x="181.7" y="217.8">1k</text>
<text x="194.3" y="217.8">R504</text>
<text x="205.5" y="217.9">VMON_INT</text>
<text x="220.8" y="219.1">[7]</text>
<text x="159.8" y="223.1">C510</text>
<text x="159.8" y="227.7">10n</text>
<text x="159.8" y="230.2">50V</text>
</g>
</svg>
